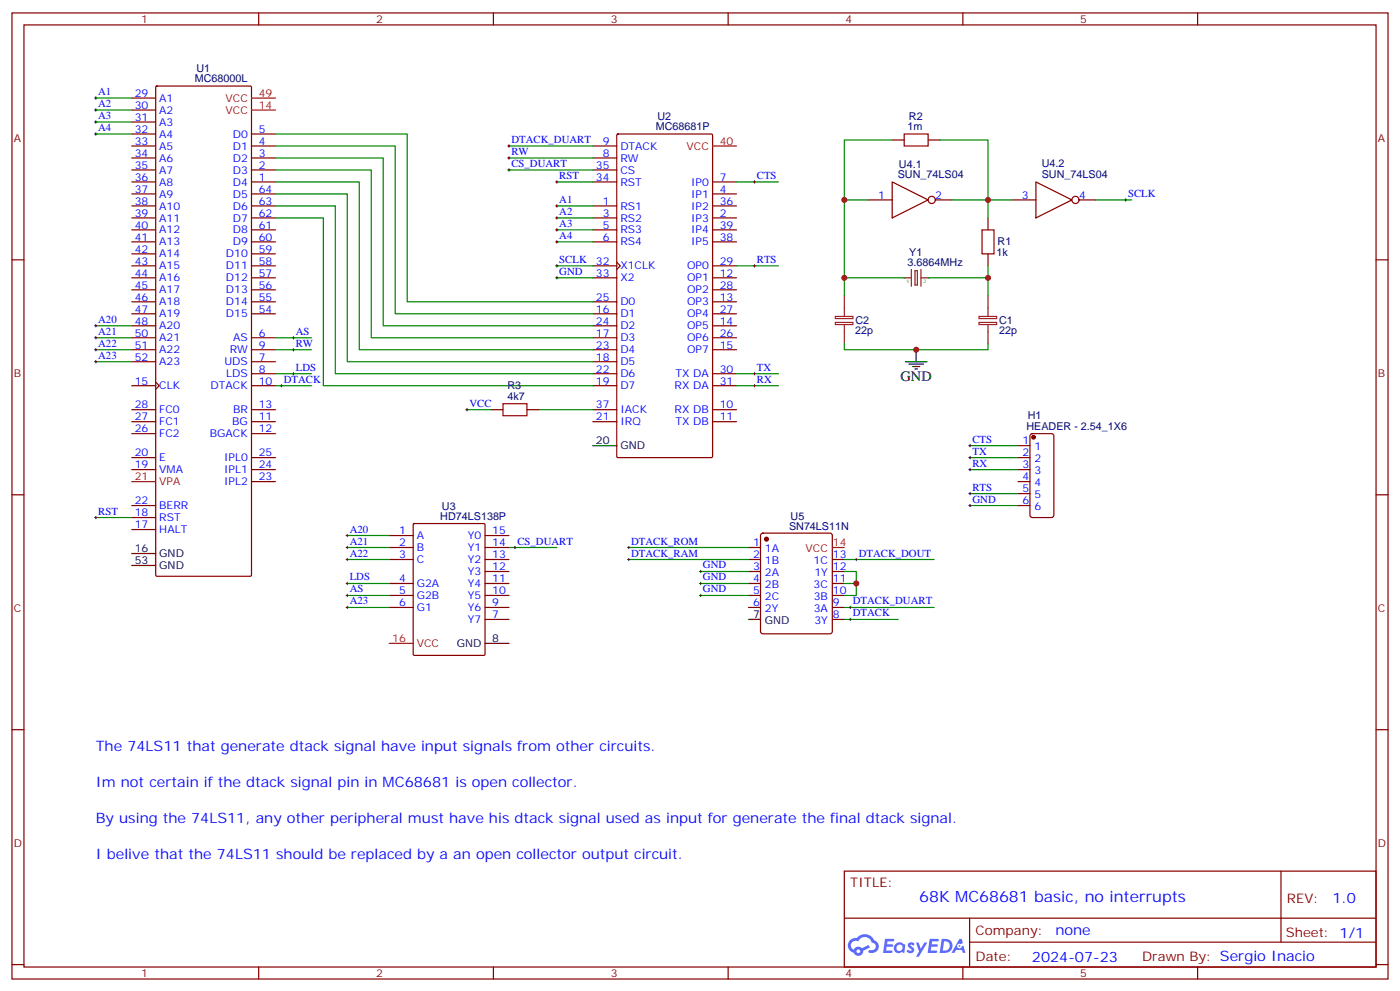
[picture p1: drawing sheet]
<svg xmlns="http://www.w3.org/2000/svg" width="412mm" height="292mm" viewBox="0 0 412 292" stroke-linecap="round" stroke-linejoin="round" font-family="sans-serif">
<g fill="none" stroke="#870000" stroke-width=".35">
<path d="M3.5 3.8h405.4v284.3h-405.4zM7.1 7.3h398.2v277.3h-398.2zM76.2 3.8v3.5M145.3 3.8v3.5M214.5 3.8v3.5M283.6 3.8v3.5M352.8 3.8v3.5M3.5 76.5h3.6M405.3 76.5h3.6M3.5 145.6h3.6M405.3 145.6h3.6M3.5 214.8h3.6"/>
<path d="M405.3 214.8h3.6M248.7 256.4h156.6v28.2h-156.6zM377.3 256.4v20.9M248.7 270.2h156.5M285.6 277.3h119.6M285.6 270.2v14.2M3.5 283.9h3.6M76.2 284.6v3.5M145.3 284.6v3.5M214.5 284.6v3.5M283.6 284.6v3.5M352.8 284.6v3.5"/>
<path d="M405.3 283.9h3.6"/>
</g>
<g fill="#5487ff">
<path d="M267.7 277.6a1.22 1.22 0 0 1 1.7 .2l-.4 .6a.47 .47 0 0 0-.3-.4 .47 .47 0 0 0-.5 .2l.1 .2a1.14 1.14 0 0 1 .8 1.8 1.14 1.14 0 0 1-1.9 0l-.2-.2 .5-.6 .7 .5a.29 .29 0 0 0 .3-.3 .29 .29 0 0 0-.2-.3 1.04 1.04 0 0 1-.6-1.7z"/>
<path d="M260.7 276.3h2.4l.3 .2-.2 .5-1.8 .1-.1 .8h1.5l.3 .4-.3 .4h-1.6l-.2 1.1h1.7l.2 .3-.2 .3-2.6 .1z"/>
<path d="M273.8 276.3h2.4l.3 .2-.1 .5-1.8 .1-.2 .8h1.6l.3 .4-.4 .4h-1.6l-.1 1.1h1.7l.2 .3-.2 .3-2.6 .1z"/>
<path d="M282.6 276.3h.7l.3 1.3-.6 .3a.69 .69 0 0 0-1 .3 .69 .69 0 0 0 .4 .9 .69 .69 0 0 0 .9-.6l.5-.2 .6 2.2h-.8l-.2-.9h-1.8l-.5 .9h-.8z"/>
<path d="M269.8 277.4h.8l.6 1.8 1.1-1.8h.9l-2.6 4.2h-.8l.9-1.5z"/>
<path d="M277.4 276.3l-.6 4.2h1.3a2.11 2.11 0 0 0 2.5-2.1 2.11 2.11 0 0 0-2.5-2.1zM278.1 277.1a1.39 1.39 0 0 1 1.7 1.4 1.39 1.39 0 0 1-1.8 1.3h-.3z"/>
<path d="M263.7 277.9a1.54 1.54 0 0 0-.1 2.2 1.54 1.54 0 0 0 2.2 .1l.6 .3 .3-2.3-.2-.3h-.4a1.49 1.49 0 0 0-2.4 0zM264 278.9a.94 .94 0 0 1 1.8 0 .94 .94 0 0 1-1.8 0z"/>
<path d="M250.4 276.7a2.18 2.18 0 0 0 1.1 3.7 1.44 1.44 0 0 0 1.6 .9 1.44 1.44 0 0 0 1.2-1.4l2-1.1-.5-.7-1.9 1a1.47 1.47 0 0 0-2.4 .4 1.39 1.39 0 0 1-.7-1.9 1.39 1.39 0 0 1 2-.5 2.12 2.12 0 0 1 2.2-1.3 2.12 2.12 0 0 1 1.9 1.7 1.14 1.14 0 0 1 1.1 1.4 1.14 1.14 0 0 1-1.7 .7 .43 .43 0 0 0-.5 .4 .43 .43 0 0 0 .4 .5 1.98 1.98 0 0 0 2.5-1.2 1.98 1.98 0 0 0-1.2-2.6 3.1 3.1 0 0 0-5.3-.6l-.9 .1zM252.3 280a.55 .55 0 0 1 1.1 0 .55 .55 0 0 1-1.1 0z"/>
<circle cx="282.6" cy="278.4" r=".26"/>
</g>
<g fill="none" stroke="#870000" stroke-width=".35">
<path d="M38.8 35.9h7.1M38.8 39.4h7.1M38.8 32.4h7.1M38.8 28.9h7.1M45.9 25.5l.3-.2h27.5l.4 .4v143.6l-.4 .3h-27.5l-.3-.3zM74.1 39.4h7M181.7 39.6l.3-.2h27.5l.4 .2v94.7l-.4 .4h-27.5l-.3-.4zM38.8 43h7.1M38.8 53.6h7.1M38.8 50h7.1M38.8 46.5h7.1M38.8 57.1h7.1"/>
<path d="M74.1 43h7M74.1 53.6h7M74.1 50h7M74.1 46.5h7M74.1 57.1h7M174.6 43h7.1M174.6 53.6h7.1M174.6 50h7.1M174.6 46.5h7.1M209.9 53.6h7.1M209.9 57.1h7.1M38.8 71.2h7.1"/>
<path d="M38.8 64.1h7.1M38.8 74.7h7.1M38.8 67.7h7.1M38.8 78.2h7.1M38.8 60.6h7.1M74.1 71.2h7M74.1 64.1h7M74.1 74.7h7M74.1 67.7h7M74.1 78.2h7M74.1 60.6h7M174.6 71.2h7.1"/>
<path d="M174.6 64.1h7.1M174.6 67.7h7.1M174.6 78.2h7.1M174.6 60.6h7.1M181.7 77.2l1 1-1 1.1M209.9 71.2h7.1M209.9 64.1h7.1M209.9 67.7h7.1M209.9 78.2h7.1M209.9 60.6h7.1M38.8 81.8h7.1M38.8 99.4h7.1"/>
<path d="M38.8 88.8h7.1M38.8 95.9h7.1M38.8 92.4h7.1M38.8 85.3h7.1M74.1 81.8h7M74.1 99.4h7M74.1 88.8h7M74.1 92.4h7M74.1 85.3h7M174.6 81.8h7.1M174.6 99.4h7.1M174.6 88.8h7.1"/>
<path d="M174.6 95.9h7.1M174.6 92.4h7.1M209.9 81.8h7.1M209.9 99.4h7.1M209.9 88.8h7.1M209.9 95.9h7.1M209.9 92.4h7.1M209.9 85.3h7.1M38.8 102.9h7.1M38.8 106.5h7.1M38.8 113.5h7.1M45.9 112.5l1 1-1 1.1"/>
<path d="M74.1 110h7M74.1 102.9h7M74.1 106.5h7M74.1 113.5h7M174.6 110h7.1M174.6 102.9h7.1M174.6 106.5h7.1M174.6 113.5h7.1M209.9 110h7.1M209.9 102.9h7.1M209.9 113.5h7.1M38.8 127.6h7.1"/>
<path d="M38.8 134.7h7.1M38.8 124.1h7.1M38.8 138.2h7.1M38.8 120.6h7.1M74.1 127.6h7M74.1 134.7h7M74.1 124.1h7M74.1 138.2h7M74.1 120.6h7M174.6 124.1h7.1M174.6 120.6h7.1M209.9 124.1h7.1"/>
<path d="M209.9 120.6h7.1M38.8 152.3h7.1M38.8 148.8h7.1M38.8 155.9h7.1M74.1 141.7h7M114.7 157.6h7M121.8 154.3l.3-.2h20.4l.3 .2 .1 38.2-.2 .4h-20.6l-.3-.2zM142.9 157.6h7M224.2 157.1l.5-.2h19.8l.5 .2 .2 .5v28.2l-.3 .5-.4 .2h-19.8l-.5-.2-.2-.5v-28.2zM114.7 171.7h7M114.7 161.1h7M114.7 164.7h7"/>
<path d="M114.7 178.8h7M114.7 175.3h7M142.9 171.7h7M142.9 161.1h7M142.9 164.7h7M142.9 168.2h7M142.9 178.8h7M142.9 175.3h7M220.5 171.7h3.5M220.5 161.1h3.5M220.5 164.7h3.5M220.5 168.2h3.5"/>
<path d="M220.5 178.8h3.5M220.5 175.3h3.5M245.2 171.7h3.5M245.2 164.7h3.5M245.2 168.2h3.5M245.2 178.8h3.5M245.2 175.3h3.5M142.9 182.3h7M245.2 182.3h3.5"/>
</g>
<path d="M74.1 32.4h7M74.1 28.9h7M209.9 43h7.1M38.8 141.7h7.1M245.2 161.1h3.5M114.7 189.4h7" fill="none" stroke="#f00" stroke-width=".35"/>
<path d="M174.6 131.2h7.1M38.8 162.9h7.1M38.8 166.4h7.1M142.9 189.4h7M220.5 182.3h3.5" fill="none" stroke="#000" stroke-width=".35"/>
<circle cx="225.8" cy="158.7" r=".53" fill="#870000" stroke="#870000" stroke-width=".35"/>
<path d="M268.5 79.3v4.9M269.5 79.7h.7v4.2h-.7zM271.3 79.3v4.9M266.3 81.8h2.2M271.3 81.8h2.1" fill="none" stroke="#8c2424" stroke-width=".35"/>
<g fill="#8c2424">
<circle cx="273.4" cy="81.8" r=".18"/>
<circle cx="266.3" cy="81.8" r=".18"/>
</g>
<path d="M246.1 93.1h5.1v.7h-5.1zM246.1 94.9h5.1v.6h-5.1zM248.7 87.1v6M248.7 95.5v5.7M288.4 93.1h5.2v.7h-5.2zM288.4 94.9h5.2v.6h-5.2zM291 87.1v6M291 95.5v5.7" fill="none" stroke="#8c2424" stroke-width=".35"/>
<path d="M266.3 39.4h7.1v3.6h-7.1zM289.3 67.7h3.5v7h-3.5zM148.2 118.8h7v3.5h-7z" fill="none" stroke="#a10000" stroke-width=".35"/>
<g fill="none" stroke="#870000" stroke-width=".35">
<path d="M255.8 58.8h7M262.8 53.6l10.6 5.2-10.6 5.3zM262.8 41.2h3.5M273.4 41.2h3.5M275.5 58.8h5M298.1 58.8h7.1M305.2 53.6l10.5 5.2-10.5 5.3zM317.9 58.8h4.9M291 64.1v3.6M291 74.7v3.5M144.6 120.6h3.6M155.2 120.6h3.5"/>
<path d="M299.9 131.2h3.5M299.9 134.7h3.5M299.9 138.2h3.5M303.6 127.8l.5-.2h5.6l.7 .5v23.5l-.4 .7h-5.9l-.7-.4v-23.6zM299.9 141.7h3.5M299.9 145.3h3.5M299.9 148.8h3.5"/>
<circle cx="274.5" cy="58.8" r="1.06"/>
<circle cx="316.8" cy="58.8" r="1.06"/>
</g>
<g fill="none" stroke="#008700" stroke-width=".35">
<path d="M28.2 28.9h10.6M28.2 32.4h10.6M28.2 35.9h10.6M28.2 39.4h10.6M81.1 39.4h38.8v49.4h54.7M81.1 43h35.3v49.4h58.2M81.1 46.5h31.8v49.4h61.7M81.1 50h28.3v49.4h65.2M81.1 53.6h24.7v49.3h68.8M81.1 57.1h21.2v49.4h72.3M149.9 43h24.7M149.9 46.5h24.7"/>
<path d="M149.9 50h24.7M164 53.6h10.6M217 53.6h12.3M255.8 58.8h-7.1v28.3M262.8 41.2h-14.1v17.6M276.9 41.2h14.1v22.9M280.5 58.8h17.6M322.8 58.8h10.6M81.1 60.6h17.7v49.4h75.8M81.1 64.1h14.1v49.4h79.4M164 60.6h10.6M164 64.1h10.6"/>
<path d="M164 67.7h10.6M164 71.2h10.6M164 78.2h10.6M217 78.2h12.3M291 78.2v8.9M28.2 99.4h10.6M28.2 95.9h10.6M81.1 99.4h10.6M164 81.8h10.6M248.7 81.8h17.6M273.4 81.8h17.6M28.2 106.5h10.6"/>
<path d="M28.2 102.9h10.6M81.1 102.9h10.6M81.1 110h10.6M81.1 113.5h10.6M217 110h12.3M217 113.5h12.3M248.7 101.2v1.7h42.3v-1.7M137.6 120.6h7M158.7 120.6h15.9M285.8 131.2h14.1M285.8 138.2h14.1M285.8 134.7h14.1"/>
<path d="M28.2 152.3h10.6M102.3 157.6h12.4M285.8 145.3h14.1M285.8 148.8h14.1M102.3 161.1h12.4M102.3 164.7h12.4M102.3 171.7h12.4M102.3 175.3h12.4M102.3 178.8h12.4M149.9 161.1h14.1M185.2 161.1h35.3M185.2 164.7h35.3"/>
<path d="M206.4 171.7h14.1M206.4 175.3h14.1M206.4 168.2h14.1M248.7 168.2h3.5v3.5h-3.5M248.7 164.7h26.5M248.7 178.8h26.5M252.2 171.7v3.6h-3.5M248.7 182.3h15.9"/>
</g>
<path d="M266.7 106.5h6.3M267.8 107.2h4.2M268.8 107.9h2.1M269.5 108.6h.7M269.9 102.9v3.6" fill="none" stroke="#000" stroke-width=".35"/>
<g fill="none" stroke="#000" stroke-width=".29">
<path d="M27.9 28.9h.7M27.9 32.4h.7M27.9 35.9h.7M27.9 39.4h.7M28.2 28.5v.7M28.2 32v.7M28.2 35.6v.7M28.2 39.1v.7M149.6 43h.7M149.6 46.5h.7M149.6 50h.7M149.9 42.6v.7"/>
<path d="M149.9 46.1v.7M149.9 49.7v.7M163.7 53.6h.7M164 53.2v.7M221.9 53.6h.7M222.2 53.2v.7M331.3 58.8h.7M331.6 58.5v.7M163.7 60.6h.7M163.7 64.1h.7M163.7 67.7h.7M163.7 71.2h.7"/>
<path d="M163.7 78.2h.7M164 60.3v.7M164 63.8v.7M164 67.3v.7M164 70.8v.7M164 77.9v.7M221.9 78.2h.7M222.2 77.9v.7M27.9 95.9h.7M27.9 99.4h.7M28.2 95.5v.7M28.2 99.1v.7"/>
<path d="M86.1 99.4h.7M86.4 99.1v.7M163.7 81.8h.7M164 81.4v.7M27.9 102.9h.7M27.9 106.5h.7M28.2 102.6v.7M28.2 106.1v.7M82.5 113.5h.8M82.9 113.2v.7M86.1 102.9h.7M86.1 110h.7"/>
<path d="M86.4 102.6v.7M86.4 109.6v.7M221.9 110h.7M221.9 113.5h.7M222.2 109.6v.7M222.2 113.2v.7M137.2 120.6h.7M137.6 120.2v.7M285.4 131.2h.7M285.4 134.7h.7M285.4 138.2h.7M285.8 130.8v.7"/>
<path d="M285.8 134.3v.7M285.8 137.9v.7M27.9 152.3h.7M28.2 152v.7M102 157.6h.7M102.3 157.3v.7M285.4 145.3h.7M285.4 148.8h.7M285.8 144.9v.7M285.8 148.4v.8M102 161.1h.7M102 164.7h.7"/>
<path d="M102 171.7h.7M102 175.3h.7M102 178.8h.7M102.3 160.8v.7M102.3 164.3v.7M102.3 171.4v.7M102.3 174.9v.7M102.3 178.4v.7M151.3 161.1h.7M151.7 160.8v.7M184.9 161.1h.7M184.9 164.7h.7"/>
<path d="M185.2 160.8v.7M185.2 164.3v.7M206 171.7h.7M206 175.3h.7M206 168.2h.7M206.4 167.9v.7M206.4 171.4v.7M206.4 174.9v.7M250.1 178.8h.7M250.5 178.4v.7M251.9 164.7h.7M252.2 164.3v.7"/>
<path d="M250.1 182.3h.7M250.5 182v.7"/>
</g>
<circle cx="304.4" cy="128.7" r=".53" fill="#870000" stroke="#870000" stroke-width=".35"/>
<g fill="#c00">
<circle cx="248.7" cy="58.8" r=".88"/>
<circle cx="291" cy="58.8" r=".88"/>
<circle cx="291" cy="81.8" r=".88"/>
<circle cx="248.7" cy="81.8" r=".88"/>
<circle cx="252.2" cy="171.7" r=".88"/>
<circle cx="269.9" cy="102.9" r=".88"/>
</g>
<text font-size="4.6" fill="#00f" x="270.8" y="265.4">68K MC68681 basic, no interrupts</text>
<text font-size="4.2" x="265.3" y="112.1">GND</text>
<g font-size="4.2" fill="#00f">
<text x="28.2" y="221.1">The 74LS11 that generate dtack signal have input signals from other circuits.</text>
<text x="28.2" y="231.7">Im not certain if the dtack signal pin in MC68681 is open collector.</text>
<text x="28.2" y="242.3">By using the 74LS11, any other peripheral must have his dtack signal used as input for generate the final dtack signal.</text>
<text x="28.2" y="252.9">I belive that the 74LS11 should be replaced by a an open collector output circuit.</text>
<text x="392.5" y="265.7">1.0</text>
<text x="310.9" y="275.2">none</text>
<text x="304" y="283">2024-07-23</text>
</g>
<g font-size="3.9" fill="#800">
<text x="250.5" y="261">TITLE:</text>
<text x="379.1" y="265.7">REV:</text>
<text x="287.4" y="275.2">Company:</text>
<text x="378.7" y="275.8">Sheet: 1/1</text>
<text x="287.4" y="282.9">Date:</text>
<text x="336.4" y="282.9">Draw</text>
<text x="346.6" y="282.9">n By: Sergio Inacio</text>
</g>
<g font-size="3.2" fill="#800">
<text x="41.6" y="6.8">1</text>
<text x="110.8" y="6.8">2</text>
<text x="179.9" y="6.8">3</text>
<text x="249.1" y="6.8">4</text>
<text x="318.2" y="6.8">5</text>
<text x="4.1" y="41.9">A</text>
<text x="405.9" y="41.9">A</text>
<text x="4.1" y="111.1">B</text>
<text x="405.9" y="111.1">B</text>
<text x="4.1" y="180.2">C</text>
<text x="405.9" y="180.2">C</text>
<text x="4.1" y="249.3">D</text>
<text x="405.9" y="249.3">D</text>
<text x="41.6" y="287.6">1</text>
<text x="110.8" y="287.6">2</text>
<text x="179.9" y="287.6">3</text>
<text x="249.1" y="287.6">4</text>
<text x="318.2" y="287.6">5</text>
</g>
<g font-size="3.2" fill="#000080">
<text x="57.8" y="21.2">U1</text>
<text x="57.4" y="24.2">MC68000L</text>
<text x="193.7" y="35.3">U2</text>
<text x="267.8" y="35.4">R2</text>
<text x="193.2" y="38.3">MC68681P</text>
<text x="267.3" y="38.4">1m</text>
<text x="264.5" y="52.5">SUN_74LS04</text>
<text x="264.8" y="49.3">U4.1</text>
<text x="306.9" y="52.5">SUN_74LS04</text>
<text x="306.9" y="49.3">U4.2</text>
<text x="267.8" y="75.3">Y1</text>
<text x="293.5" y="75.4">1k</text>
<text x="293.9" y="72.2">R1</text>
<text x="267.4" y="78.2">3.6864MHz</text>
<text x="252" y="95.3">C2</text>
<text x="294.3" y="95.3">C1</text>
<text x="252" y="98.4">22p</text>
<text x="294.3" y="98.4">22p</text>
<text x="149.5" y="117.8">4k7</text>
<text x="149.5" y="114.5">R3</text>
<text x="302.7" y="123.4">H1</text>
<text x="302.4" y="126.6">HEADER - 2.54_1X6</text>
<text x="130.2" y="150">U3</text>
<text x="129.7" y="152.9">HD74LS138P</text>
<text x="232.4" y="155.9">SN74LS11N</text>
<text x="232.9" y="152.9">U5</text>
</g>
<g font-size="3.2" fill="#00f">
<text x="28.9" y="28">A1</text>
<text x="39.7" y="28.5">29</text>
<text x="46.9" y="29.9">A1</text>
<text x="28.9" y="31.5">A2</text>
<text x="28.9" y="35">A3</text>
<text x="39.7" y="35.6">31</text>
<text x="39.7" y="32">30</text>
<text x="46.9" y="33.4">A2</text>
<text x="28.9" y="38.6">A4</text>
<text x="39.7" y="39.1">32</text>
<text x="46.9" y="37">A3</text>
<text x="46.9" y="40.5">A4</text>
<text x="68.6" y="40.5">D0</text>
<text x="76.2" y="39.1">5</text>
<text x="39.7" y="42.6">33</text>
<text x="39.7" y="46.1">34</text>
<text x="46.9" y="44">A5</text>
<text x="46.9" y="47.6">A6</text>
<text x="68.6" y="47.6">D2</text>
<text x="68.6" y="44">D1</text>
<text x="76.2" y="46.1">3</text>
<text x="76.2" y="42.6">4</text>
<text x="150.6" y="42.1">DTACK_DUART</text>
<text x="150.6" y="45.6">RW</text>
<text x="177.5" y="46.1">8</text>
<text x="177.5" y="42.6">9</text>
<text x="182.7" y="47.6">RW</text>
<text x="182.7" y="44">DTACK</text>
<text x="39.7" y="53.2">36</text>
<text x="39.7" y="49.7">35</text>
<text x="46.9" y="51.1">A7</text>
<text x="68.6" y="51.1">D3</text>
<text x="76.2" y="53.2">1</text>
<text x="76.2" y="49.7">2</text>
<text x="150.6" y="49.1">CS_DUART</text>
<text x="164.7" y="52.7">RST</text>
<text x="175.5" y="53.2">34</text>
<text x="175.5" y="49.7">35</text>
<text x="182.7" y="51.1">CS</text>
<text x="212" y="53.2">7</text>
<text x="223" y="52.7">CTS</text>
<text x="39.7" y="56.7">37</text>
<text x="46.9" y="54.6">A8</text>
<text x="46.9" y="58.1">A9</text>
<text x="68.6" y="54.6">D4</text>
<text x="68.6" y="58.1">D5</text>
<text x="76.2" y="56.7">64</text>
<text x="164.7" y="59.7">A1</text>
<text x="182.7" y="54.6">RST</text>
<text x="203.6" y="58.1">IP1</text>
<text x="203.6" y="54.6">IP0</text>
<text x="212" y="56.7">4</text>
<text x="258.7" y="58.5">1</text>
<text x="275.5" y="58.5">2</text>
<text x="301" y="58.5">3</text>
<text x="317.9" y="58.5">4</text>
<text x="332.3" y="58">SCLK</text>
<text x="39.7" y="63.8">39</text>
<text x="39.7" y="60.3">38</text>
<text x="46.9" y="65.2">A11</text>
<text x="46.9" y="61.7">A10</text>
<text x="68.6" y="65.2">D7</text>
<text x="68.6" y="61.7">D6</text>
<text x="76.2" y="63.8">62</text>
<text x="76.2" y="60.3">63</text>
<text x="164.7" y="63.3">A2</text>
<text x="177.5" y="60.3">1</text>
<text x="177.5" y="63.8">3</text>
<text x="182.7" y="61.7">RS1</text>
<text x="182.7" y="65.2">RS2</text>
<text x="203.6" y="65.2">IP3</text>
<text x="203.6" y="61.7">IP2</text>
<text x="212" y="63.8">2</text>
<text x="212" y="60.3">36</text>
<text x="39.7" y="70.8">41</text>
<text x="39.7" y="67.3">40</text>
<text x="46.9" y="68.7">A12</text>
<text x="68.6" y="68.7">D8</text>
<text x="76.2" y="70.8">60</text>
<text x="76.2" y="67.3">61</text>
<text x="164.7" y="66.8">A3</text>
<text x="164.7" y="70.3">A4</text>
<text x="177.5" y="67.3">5</text>
<text x="177.5" y="70.8">6</text>
<text x="182.7" y="68.7">RS3</text>
<text x="203.6" y="68.7">IP4</text>
<text x="212" y="70.8">38</text>
<text x="212" y="67.3">39</text>
<text x="39.7" y="74.4">42</text>
<text x="39.7" y="77.9">43</text>
<text x="46.9" y="72.2">A13</text>
<text x="46.9" y="75.8">A14</text>
<text x="66.5" y="75.8">D10</text>
<text x="68.6" y="72.2">D9</text>
<text x="76.2" y="74.4">59</text>
<text x="76.2" y="77.9">58</text>
<text x="164.7" y="77.4">SCLK</text>
<text x="175.5" y="77.9">32</text>
<text x="182.7" y="72.2">RS4</text>
<text x="203.6" y="72.2">IP5</text>
<text x="212" y="77.9">29</text>
<text x="223" y="77.4">RTS</text>
<text x="39.7" y="81.4">44</text>
<text x="46.9" y="82.8">A16</text>
<text x="46.9" y="79.3">A15</text>
<text x="66.5" y="82.8">D12</text>
<text x="66.5" y="79.3">D11</text>
<text x="76.2" y="81.4">57</text>
<text x="164.7" y="80.9">GND</text>
<text x="175.5" y="81.4">33</text>
<text x="182.7" y="79.3">X1CLK</text>
<text x="182.7" y="82.8">X2</text>
<text x="202.4" y="82.8">OP1</text>
<text x="202.4" y="79.3">OP0</text>
<text x="212" y="81.4">12</text>
<text x="39.7" y="88.5">46</text>
<text x="39.7" y="84.9">45</text>
<text x="46.9" y="89.9">A18</text>
<text x="46.9" y="86.4">A17</text>
<text x="66.5" y="86.4">D13</text>
<text x="66.5" y="89.9">D14</text>
<text x="76.2" y="84.9">56</text>
<text x="76.2" y="88.5">55</text>
<text x="175.5" y="88.5">25</text>
<text x="182.7" y="89.9">D0</text>
<text x="202.4" y="89.9">OP3</text>
<text x="202.4" y="86.4">OP2</text>
<text x="212" y="88.5">13</text>
<text x="212" y="84.9">28</text>
<text x="28.9" y="95">A20</text>
<text x="39.7" y="95.5">48</text>
<text x="39.7" y="92">47</text>
<text x="46.9" y="93.4">A19</text>
<text x="66.5" y="93.4">D15</text>
<text x="76.2" y="92">54</text>
<text x="175.5" y="92">16</text>
<text x="175.5" y="95.5">24</text>
<text x="182.7" y="93.4">D1</text>
<text x="202.4" y="93.4">OP4</text>
<text x="212" y="95.5">14</text>
<text x="212" y="92">27</text>
<text x="28.9" y="98.5">A21</text>
<text x="39.7" y="99.1">50</text>
<text x="46.9" y="96.9">A20</text>
<text x="46.9" y="100.5">A21</text>
<text x="68.7" y="100.5">AS</text>
<text x="76.2" y="99.1">6</text>
<text x="87.1" y="98.5">AS</text>
<text x="175.5" y="99.1">17</text>
<text x="182.7" y="100.5">D3</text>
<text x="182.7" y="96.9">D2</text>
<text x="202.4" y="96.9">OP5</text>
<text x="202.4" y="100.5">OP6</text>
<text x="212" y="99.1">26</text>
<text x="28.9" y="102.1">A22</text>
<text x="28.9" y="105.6">A23</text>
<text x="39.7" y="106.1">52</text>
<text x="39.7" y="102.6">51</text>
<text x="46.9" y="107.5">A23</text>
<text x="46.9" y="104">A22</text>
<text x="66.1" y="107.5">UDS</text>
<text x="67.7" y="104">RW</text>
<text x="76.2" y="102.6">9</text>
<text x="76.2" y="106.1">7</text>
<text x="87.1" y="102.1">RW</text>
<text x="175.5" y="106.1">18</text>
<text x="175.5" y="102.6">23</text>
<text x="182.7" y="107.5">D5</text>
<text x="182.7" y="104">D4</text>
<text x="202.4" y="104">OP7</text>
<text x="212" y="102.6">15</text>
<text x="39.7" y="113.2">15</text>
<text x="66.6" y="111.1">LDS</text>
<text x="76.2" y="109.6">8</text>
<text x="76.2" y="113.2">10</text>
<text x="83.6" y="112.6">DTACK</text>
<text x="87.1" y="109.1">LDS</text>
<text x="175.5" y="113.2">19</text>
<text x="175.5" y="109.6">22</text>
<text x="182.7" y="111.1">D6</text>
<text x="199" y="111.1">TX DA</text>
<text x="212" y="109.6">30</text>
<text x="212" y="113.2">31</text>
<text x="223" y="109.1">TX</text>
<text x="223" y="112.6">RX</text>
<text x="46.9" y="114.6">CLK</text>
<text x="62" y="114.6">DTACK</text>
<text x="138.3" y="119.7">VCC</text>
<text x="182.7" y="114.6">D7</text>
<text x="198.7" y="114.6">RX DA</text>
<text x="39.7" y="120.2">28</text>
<text x="39.7" y="123.8">27</text>
<text x="46.9" y="121.6">FC0</text>
<text x="46.9" y="125.2">FC1</text>
<text x="68.4" y="125.2">BG</text>
<text x="68.6" y="121.6">BR</text>
<text x="76.2" y="123.8">11</text>
<text x="76.2" y="120.2">13</text>
<text x="175.5" y="123.8">21</text>
<text x="175.5" y="120.2">37</text>
<text x="182.7" y="125.2">IRQ</text>
<text x="182.7" y="121.6">IACK</text>
<text x="198.7" y="121.6">RX DB</text>
<text x="199" y="125.2">TX DB</text>
<text x="212" y="120.2">10</text>
<text x="212" y="123.8">11</text>
<text x="39.7" y="127.3">26</text>
<text x="46.9" y="128.7">FC2</text>
<text x="61.8" y="128.7">BGACK</text>
<text x="76.2" y="127.3">12</text>
<text x="286.5" y="130.3">CTS</text>
<text x="301.2" y="130.8">1</text>
<text x="39.7" y="134.3">20</text>
<text x="39.7" y="137.9">19</text>
<text x="46.9" y="135.7">E</text>
<text x="66" y="135.7">IPL0</text>
<text x="76.2" y="137.9">24</text>
<text x="76.2" y="134.3">25</text>
<text x="286.5" y="133.8">TX</text>
<text x="286.5" y="137.3">RX</text>
<text x="301.2" y="134.3">2</text>
<text x="301.2" y="137.9">3</text>
<text x="304.7" y="132.6">1</text>
<text x="304.7" y="136.1">2</text>
<text x="46.9" y="139.3">VMA</text>
<text x="66" y="142.8">IPL2</text>
<text x="66" y="139.3">IPL1</text>
<text x="76.2" y="141.4">23</text>
<text x="301.2" y="141.4">4</text>
<text x="304.7" y="139.6">3</text>
<text x="304.7" y="143.2">4</text>
<text x="39.7" y="148.4">22</text>
<text x="46.9" y="149.9">BERR</text>
<text x="286.5" y="144.4">RTS</text>
<text x="286.5" y="147.9">GND</text>
<text x="301.2" y="144.9">5</text>
<text x="301.2" y="148.4">6</text>
<text x="304.7" y="146.7">5</text>
<text x="28.9" y="151.4">RST</text>
<text x="39.7" y="152">18</text>
<text x="39.7" y="155.5">17</text>
<text x="46.9" y="153.4">RST</text>
<text x="304.7" y="150.2">6</text>
<text x="46.9" y="156.9">HALT</text>
<text x="103" y="156.7">A20</text>
<text x="103" y="160.3">A21</text>
<text x="117.6" y="157.3">1</text>
<text x="117.6" y="160.8">2</text>
<text x="122.8" y="158.7">A</text>
<text x="137.8" y="158.7">Y0</text>
<text x="145" y="157.3">15</text>
<text x="145" y="160.8">14</text>
<text x="152.4" y="160.3">CS_DUART</text>
<text x="185.9" y="160.3">DTACK_ROM</text>
<text x="221.8" y="160.8">1</text>
<text x="103" y="163.8">A22</text>
<text x="117.6" y="164.3">3</text>
<text x="122.8" y="165.7">C</text>
<text x="122.8" y="162.2">B</text>
<text x="137.8" y="162.2">Y1</text>
<text x="137.8" y="165.7">Y2</text>
<text x="145" y="164.3">13</text>
<text x="145" y="167.9">12</text>
<text x="185.9" y="163.8">DTACK_RAM</text>
<text x="207.1" y="167.3">GND</text>
<text x="221.8" y="164.3">2</text>
<text x="221.8" y="167.9">3</text>
<text x="225.3" y="162.6">1A</text>
<text x="225.3" y="166.1">1B</text>
<text x="239.6" y="166.1">1C</text>
<text x="245.4" y="167.9">12</text>
<text x="245.4" y="164.3">13</text>
<text x="252.9" y="163.8">DTACK_DOUT</text>
<text x="103" y="170.9">LDS</text>
<text x="117.6" y="171.4">4</text>
<text x="122.8" y="172.8">G2A</text>
<text x="137.8" y="169.3">Y3</text>
<text x="137.8" y="172.8">Y4</text>
<text x="145" y="171.4">11</text>
<text x="207.1" y="170.9">GND</text>
<text x="221.8" y="171.4">4</text>
<text x="225.3" y="169.6">2A</text>
<text x="225.3" y="173.1">2B</text>
<text x="239.6" y="173.1">3C</text>
<text x="239.9" y="169.6">1Y</text>
<text x="245.4" y="171.4">11</text>
<text x="103" y="174.4">AS</text>
<text x="103" y="177.9">A23</text>
<text x="117.6" y="174.9">5</text>
<text x="117.6" y="178.4">6</text>
<text x="122.8" y="176.3">G2B</text>
<text x="122.8" y="179.8">G1</text>
<text x="137.8" y="179.8">Y6</text>
<text x="137.8" y="176.3">Y5</text>
<text x="145" y="178.4">9</text>
<text x="145" y="174.9">10</text>
<text x="207.1" y="174.4">GND</text>
<text x="221.8" y="174.9">5</text>
<text x="221.8" y="178.4">6</text>
<text x="225.3" y="176.7">2C</text>
<text x="239.7" y="176.7">3B</text>
<text x="245.4" y="178.4">9</text>
<text x="245.4" y="174.9">10</text>
<text x="251.2" y="177.9">DTACK_DUART</text>
<text x="137.8" y="183.4">Y7</text>
<text x="145" y="182">7</text>
<text x="225.3" y="180.2">2Y</text>
<text x="239.7" y="180.2">3A</text>
<text x="239.9" y="183.7">3Y</text>
<text x="245.4" y="182">8</text>
<text x="251.2" y="181.4">DTACK</text>
</g>
<g font-size="3.2" fill="#f00">
<text x="66.4" y="29.9">VCC</text>
<text x="76.2" y="28.5">49</text>
<text x="66.4" y="33.4">VCC</text>
<text x="76.2" y="32">14</text>
<text x="202.2" y="44">VCC</text>
<text x="212" y="42.6">40</text>
<text x="39.7" y="141.4">21</text>
<text x="46.9" y="142.8">VPA</text>
<text x="245.4" y="160.8">14</text>
<text x="237.3" y="162.6">VCC</text>
<text x="115.6" y="189">16</text>
<text x="122.8" y="190.4">VCC</text>
</g>
<g font-size="3.2">
<text x="175.5" y="130.8">20</text>
<text x="182.7" y="132.2">GND</text>
<text x="39.7" y="162.6">16</text>
<text x="39.7" y="166.1">53</text>
<text x="46.9" y="164">GND</text>
<text x="46.9" y="167.5">GND</text>
<text x="221.8" y="182">7</text>
<text x="225.3" y="183.7">GND</text>
<text x="134.5" y="190.4">GND</text>
<text x="145" y="189">8</text>
</g>
<g font-size="1.4" fill="#238d23">
<text x="267.1" y="83.2">1</text>
<text x="272" y="83.2">2</text>
</g>
</svg>
